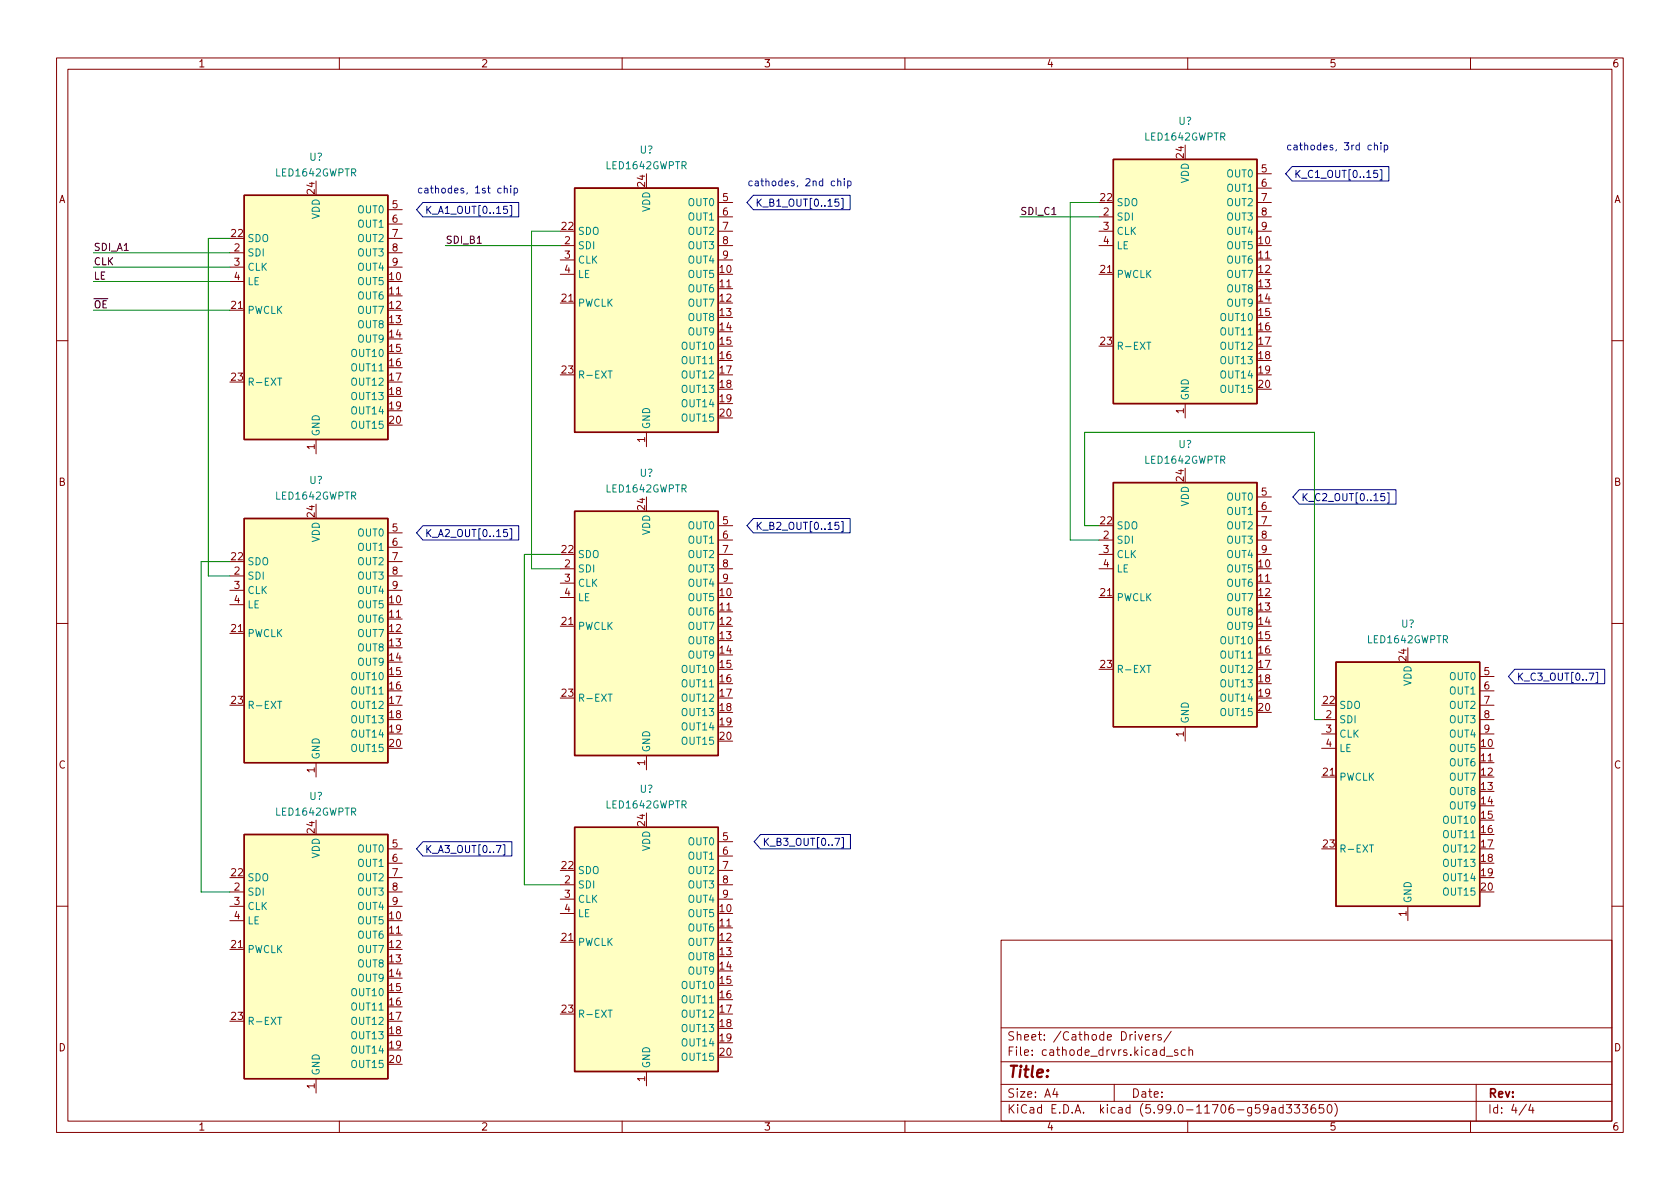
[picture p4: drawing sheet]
<svg xmlns="http://www.w3.org/2000/svg" width="297mm" height="210mm" viewBox="0 0 297 210" stroke-linecap="round" stroke-linejoin="round" font-family="sans-serif">
<g fill="none" stroke="#840000" stroke-width=".18">
<path d="M10 10.2h277v190.1h-277zM12 12.2h273v186.1h-273zM60 10.2v2M110 10.2v2M160 10.2v2M210 10.2v2M260 10.2v2M68.6 37.1h2.5M68.6 39.6h2.5M127 35.8h2.5M127 38.3h2.5M194.3 38.3h2.5"/>
<path d="M222.2 35.8h2.6M222.2 38.3h2.6M222.2 30.7h2.6M222.2 33.3h2.6M40.6 44.7h2.6M40.6 54.9h2.6M40.6 47.2h2.6M40.6 49.8h2.6M68.6 52.3h2.5M68.6 44.7h2.5M68.6 47.2h2.5M68.6 42.2h2.5"/>
<path d="M99.1 43.4h2.5M99.1 53.6h2.5M99.1 46h2.5M99.1 48.5h2.5M127 51h2.5M127 43.4h2.5M127 46h2.5M127 40.9h2.5M194.3 43.4h2.5M194.3 48.5h2.5M194.3 40.9h2.5M222.2 46h2.6"/>
<path d="M222.2 40.9h2.6M10 60.2h2M55.9 77.7v2.6M114.3 76.4v2.6M209.5 71.4v2.5M285 60.2h2M68.6 94.2h2.5M68.6 96.8h2.5M68.6 99.3h2.5M127 95.5h2.5M127 98h2.5M127 93h2.5"/>
<path d="M194.3 95.5h2.5M194.3 98h2.5M222.2 95.5h2.6M222.2 98h2.6M222.2 87.9h2.6M222.2 90.4h2.6M222.2 93h2.6M10 110.2h2M40.6 101.8h2.6M40.6 112h2.6M40.6 104.4h2.6M40.6 106.9h2.6"/>
<path d="M68.6 109.5h2.5M68.6 101.8h2.5M68.6 104.4h2.5M99.1 103.1h2.5M99.1 105.7h2.5M99.1 100.6h2.5M99.1 110.7h2.5M127 103.1h2.5M127 100.6h2.5M127 108.2h2.5M194.3 105.7h2.5M194.3 100.6h2.5"/>
<path d="M222.2 103.1h2.6M261.6 119.6h2.6M285 110.2h2M55.9 134.9v2.5M114.3 133.6v2.5M209.5 128.5v2.6M233.7 127.2h2.5M233.7 137.4h2.5M233.7 129.8h2.5M233.7 132.3h2.5M261.6 134.9h2.6M261.6 127.2h2.6"/>
<path d="M261.6 129.8h2.6M261.6 122.2h2.6M261.6 124.7h2.6M40.6 157.7h2.6M68.6 157.7h2.5M68.6 150.1h2.5M68.6 152.6h2.5M68.6 155.2h2.5M99.1 156.5h2.5M99.1 159h2.5M127 156.5h2.5M127 159h2.5"/>
<path d="M127 148.8h2.5M127 151.4h2.5M127 153.9h2.5M10 160.2h2M40.6 167.9h2.6M40.6 160.3h2.6M40.6 162.8h2.6M68.6 165.3h2.5M68.6 160.3h2.5M99.1 166.6h2.5M99.1 161.5h2.5M127 164.1h2.5"/>
<path d="M177 166.3h108v32h-108zM248.9 160.3v2.5M285 160.2h2M55.9 190.7v2.6M60 198.3v2M110 198.3v2M114.3 189.5v2.5M160 198.3v2M177 194.8h108M177 191.8h108M177 187.8h108M177 181.8h108"/>
<path d="M186.5 192.5l-.4 1h1M186.9 193v1M197 191.8v3M201.3 182.9l.3 1 .4-1M202.5 183.4l.7-.1-.1-.3-.4-.1-.2 .2 .1 .8h.5M203.9 182.9v1M204.3 182.9l-.3 .1-.1 .2M205.3 183l-.4-.1-.2 .2 .1 .3 .5 .1v.4h-.6M206.2 186.8h1.2M207.1 182.4l-1.3 1.9M208.2 185.7l-.3-.1-.3 .2 .1 .3 .5 .1v.4h-.6M209.6 185.7l-.5-.1-.2 .3v.4l.1 .3h.6"/>
<path d="M210 198.3v2M210.2 185.8l.2-.2 .4 .1 .1 .9M210.2 185.1v1.5M224.9 195.9h.5l.1 .9M225.5 196.2l-.5 .1a.29 .29 0 0 0-.2 .2 .29 .29 0 0 0 .2 .3h.5M226.9 195.9l-.5-.1-.3 .3v.4l.2 .3h.6M226.9 195.3v1.5M227.4 195.3h1l-.5 .6 .4 .1v.7l-.2 .1h-.5l-.2-.1M228.9 195.3h.9l-.5 .6 .4 .1v.7l-.2 .1h-.4l-.2-.1M230.3 195.3h.9l-.5 .6 .4 .1v.7l-.2 .1h-.4l-.2-.1M232.5 195.3a.59 .59 0 0 0-.7 .7v.5l.1 .3h.5l.2-.1v-.5l-.1-.2-.4-.1-.3 .3M234 195.3h-.7l-.1 .7 .2-.1 .5 .1 .2 .2-.1 .5-.2 .1-.6-.1"/>
<path d="M234.8 195.5l.2-.2a.81 .81 0 0 1 .6 .7 .81 .81 0 0 1-.3 .8h-.2a.81 .81 0 0 1-.3-1.3zM236 195.1a1.72 1.72 0 0 1 0 2.3M260 198.3v2M261 191.8v6.5M269.9 195.3l-1.3 1.9M270.6 195.3l-.3 1h.9M271 195.8v1"/>
</g>
<g fill="#ffffc2" stroke="#ffffc2" stroke-width=".18">
<path d="M101.6 33.3h25.4v43.1h-25.4z"/>
<path d="M196.8 85.3h25.4v43.2h-25.4z"/>
<path d="M101.6 90.4h25.4v43.2h-25.4z"/>
<path d="M236.2 117.1h25.4v43.2h-25.4z"/>
<path d="M43.2 91.7h25.4v43.2h-25.4z"/>
<path d="M43.2 147.6h25.4v43.1h-25.4z"/>
<path d="M101.6 146.3h25.4v43.2h-25.4z"/>
<path d="M43.2 34.5h25.4v43.2h-25.4z"/>
<path d="M196.8 28.2h25.4v43.2h-25.4z"/>
</g>
<path d="M43.2 34.5h25.4v43.2h-25.4zM101.6 33.3h25.4v43.1h-25.4zM196.8 28.2h25.4v43.2h-25.4zM43.2 91.7h25.4v43.2h-25.4zM101.6 90.4h25.4v43.2h-25.4zM196.8 85.3h25.4v43.2h-25.4zM236.2 117.1h25.4v43.2h-25.4zM43.2 147.6h25.4v43.1h-25.4zM101.6 146.3h25.4v43.2h-25.4z" fill="none" stroke="#840000" stroke-width=".25"/>
<path d="M49.1 66.9h.7M107.5 65.6h.7M202.8 60.5h.7M202.8 117.7h.7M49.1 124h.7M107.5 122.7h.7M242.1 149.4h.8M49.1 179.9h.7M107.5 178.6h.7" fill="none" stroke="#008484" stroke-width=".18"/>
<g fill="none" stroke="#000084" stroke-width=".18">
<path d="M74.8 35.8h16.9v2.5h-16.9l-1.1-1.2zM89.7 36.5h-.6l-.1 .6 .2-.1h.4l.1 .2v.4l-.2 .1-.5-.1M90.2 36.4h.3v1.8h-.3M133.2 34.5h17.1v2.6h-17.1l-1.1-1.3zM148.3 35.2h-.6l-.1 .6 .2-.1h.4l.1 .2v.5l-.2 .1-.5-.1M148.8 35.1h.3v1.8h-.3M228.4 29.5h17.2v2.5h-17.2l-1.1-1.3zM243.5 30.1h-.6v.6l.1-.1 .5 .1 .1 .1-.1 .5-.2 .1-.4-.1M244 30h.3v1.8h-.3M74.8 93h16.9v2.5h-16.9l-1.1-1.3zM89.7 93.6h-.6l-.1 .6 .2-.1 .4 .1 .1 .1v.5l-.2 .1-.5-.1M90.2 93.5h.3v1.8h-.3"/>
<path d="M133.2 91.7h17.1v2.5h-17.1l-1.1-1.2zM148.3 92.4h-.6l-.1 .6 .2-.2 .4 .1 .1 .2v.4l-.2 .1-.5-.1M148.8 92.2h.3v1.8h-.3M229.7 86.6h17.1v2.5h-17.1l-1.1-1.2zM244.8 87.3h-.6l-.1 .6 .2-.1h.4l.2 .2-.1 .4-.2 .1-.5-.1M245.3 87.2h.3v1.8h-.3M267.8 118.4h15.9v2.5h-15.9l-1.1-1.3zM281 119h.8l-.5 1.3M282.2 118.9h.3v1.8h-.3M74.8 148.8h15.7v2.6h-15.7l-1.1-1.3zM87.7 149.5h.9l-.6 1.3M89 149.4h.3v1.8h-.3"/>
<path d="M134.5 147.6h15.9v2.5h-15.9l-1.2-1.3zM147.6 148.2h.9l-.6 1.3M148.8 148.1h.3v1.8h-.3"/>
</g>
<g fill="none" stroke="#0000c2" stroke-width=".18">
<path d="M88.6 33.3h-.3l-.3 .2 .1 .6h.5M89.2 33.4l.1-.1h.3l.1 .8M89.2 32.9v1.2M90.3 32.9v.1M90.3 33.3v.8M90.9 33.3h.4l.2 .2-.1 .6h-.5M90.9 33.3v1.3M147.6 32.1l-.4-.1-.2 .3 .1 .5h.5M148.1 32.1l.2-.1 .3 .1 .1 .8M148.1 31.6v1.3M149.3 31.6v.1M149.3 32v.9"/>
<path d="M149.9 32.1l.3-.1 .3 .3-.1 .5h-.5M149.9 32v1.3M242.5 25.7h-.4l-.2 .2 .1 .5h.5M243 25.8l.2-.1h.3l.1 .8M243 25.2v1.3M244.2 25.2v.2M244.2 25.7v.8M244.8 25.7h.3l.3 .2-.2 .5h-.4M244.8 25.7v1.2"/>
</g>
<path d="M180.3 38.3h14M194.3 35.8h-5.1v59.7h5.1M16.5 49.8h24.1M16.5 54.9h24.1M16.5 47.2h24.1M16.5 44.7h24.1M40.6 42.2h-3.8v59.6h3.8M78.7 43.4h20.4M99.1 40.9h-5.1v59.7h5.1M40.6 99.3h-5v58.4h5M99.1 98h-6.4v58.5h6.4M194.3 93h-2.5v-16.6h40.6v50.8h1.3" fill="none" stroke="#008400" stroke-width=".18"/>
<text font-size="2.8" fill="#840000" x="178" y="190.6">Title:</text>
<g font-size="2.1" fill="#840000">
<text x="178" y="184">Sheet: /Cathode Drivers/</text>
<text x="178" y="186.7">File: cathode_drvrs.kicad_sch</text>
<text x="178" y="196.9">KiCad E.D.A. kicad (5.99.0-11706-g59ad333650)</text>
<text x="178" y="194.1">Size: A4</text>
<text x="200" y="194.1">Date:</text>
<text x="263" y="194.1">Rev:</text>
<text x="263" y="196.9">Id: 4/4</text>
</g>
<g font-size="1.8" fill="#840000">
<text x="35" y="11.9">1</text>
<text x="85" y="11.9">2</text>
<text x="135" y="11.9">3</text>
<text x="185" y="11.9">4</text>
<text x="235" y="11.9">5</text>
<text x="285" y="11.9">6</text>
<text x="209.3" y="27.9" transform="rotate(-90 209.3 27.9)">24</text>
<text x="10.3" y="35.9">A</text>
<text x="55.6" y="34.3" transform="rotate(-90 55.6 34.3)">24</text>
<text x="114" y="33" transform="rotate(-90 114 33)">24</text>
<text x="127.8" y="35.6">5</text>
<text x="194.6" y="35.6">22</text>
<text x="223" y="30.5">5</text>
<text x="223" y="33">6</text>
<text x="223" y="35.6">7</text>
<text x="285.3" y="35.9">A</text>
<text x="40.9" y="41.9">22</text>
<text x="69.4" y="36.8">5</text>
<text x="69.4" y="39.4">6</text>
<text x="69.4" y="41.9">7</text>
<text x="99.3" y="40.6">22</text>
<text x="127.8" y="38.1">6</text>
<text x="127.8" y="40.6">7</text>
<text x="195.1" y="38.1">2</text>
<text x="195.1" y="40.6">3</text>
<text x="223" y="38.1">8</text>
<text x="223" y="40.6">9</text>
<text x="41.4" y="44.4">2</text>
<text x="41.4" y="47">3</text>
<text x="69.4" y="44.4">8</text>
<text x="69.4" y="47">9</text>
<text x="99.8" y="43.2">2</text>
<text x="99.8" y="45.7">3</text>
<text x="127.8" y="43.2">8</text>
<text x="127.8" y="45.7">9</text>
<text x="195.1" y="43.2">4</text>
<text x="222.5" y="43.2">10</text>
<text x="222.5" y="45.7">11</text>
<text x="41.4" y="49.5">4</text>
<text x="68.9" y="49.5">10</text>
<text x="68.9" y="52.1">11</text>
<text x="99.3" y="53.3">21</text>
<text x="99.8" y="48.3">4</text>
<text x="127.3" y="48.3">10</text>
<text x="127.3" y="50.8">11</text>
<text x="127.3" y="53.3">12</text>
<text x="194.6" y="48.3">21</text>
<text x="222.5" y="48.3">12</text>
<text x="222.5" y="50.8">13</text>
<text x="222.5" y="53.3">14</text>
<text x="40.9" y="54.6">21</text>
<text x="68.9" y="54.6">12</text>
<text x="68.9" y="57.1">13</text>
<text x="68.9" y="59.7">14</text>
<text x="127.3" y="55.9">13</text>
<text x="127.3" y="58.4">14</text>
<text x="222.5" y="55.9">15</text>
<text x="222.5" y="58.4">16</text>
<text x="68.9" y="62.2">15</text>
<text x="68.9" y="64.8">16</text>
<text x="127.3" y="61">15</text>
<text x="127.3" y="63.5">16</text>
<text x="194.6" y="61">23</text>
<text x="222.5" y="61">17</text>
<text x="222.5" y="63.5">18</text>
<text x="40.9" y="67.3">23</text>
<text x="68.9" y="67.3">17</text>
<text x="68.9" y="69.8">18</text>
<text x="99.3" y="66">23</text>
<text x="127.3" y="66">17</text>
<text x="127.3" y="68.6">18</text>
<text x="127.3" y="71.1">19</text>
<text x="222.5" y="66">19</text>
<text x="222.5" y="68.6">20</text>
<text x="68.9" y="72.4">19</text>
<text x="68.9" y="74.9">20</text>
<text x="127.3" y="73.7">20</text>
<text x="209.3" y="73.1" transform="rotate(-90 209.3 73.1)">1</text>
<text x="55.6" y="79.5" transform="rotate(-90 55.6 79.5)">1</text>
<text x="114" y="78.2" transform="rotate(-90 114 78.2)">1</text>
<text x="10.3" y="85.9">B</text>
<text x="209.3" y="85.1" transform="rotate(-90 209.3 85.1)">24</text>
<text x="223" y="87.6">5</text>
<text x="285.3" y="85.9">B</text>
<text x="55.6" y="91.4" transform="rotate(-90 55.6 91.4)">24</text>
<text x="69.4" y="94">5</text>
<text x="114" y="90.1" transform="rotate(-90 114 90.1)">24</text>
<text x="127.8" y="92.7">5</text>
<text x="127.8" y="95.2">6</text>
<text x="194.6" y="92.7">22</text>
<text x="195.1" y="95.2">2</text>
<text x="223" y="90.2">6</text>
<text x="223" y="92.7">7</text>
<text x="223" y="95.2">8</text>
<text x="40.9" y="99.1">22</text>
<text x="41.4" y="101.6">2</text>
<text x="69.4" y="96.5">6</text>
<text x="69.4" y="99.1">7</text>
<text x="69.4" y="101.6">8</text>
<text x="99.3" y="97.8">22</text>
<text x="99.8" y="100.3">2</text>
<text x="127.8" y="97.8">7</text>
<text x="127.8" y="100.3">8</text>
<text x="195.1" y="97.8">3</text>
<text x="195.1" y="100.3">4</text>
<text x="222.5" y="100.3">10</text>
<text x="223" y="97.8">9</text>
<text x="41.4" y="104.1">3</text>
<text x="41.4" y="106.7">4</text>
<text x="68.9" y="106.7">10</text>
<text x="69.4" y="104.1">9</text>
<text x="99.8" y="102.9">3</text>
<text x="99.8" y="105.4">4</text>
<text x="127.3" y="105.4">10</text>
<text x="127.3" y="107.9">11</text>
<text x="127.8" y="102.9">9</text>
<text x="194.6" y="105.4">21</text>
<text x="222.5" y="102.9">11</text>
<text x="222.5" y="105.4">12</text>
<text x="222.5" y="107.9">13</text>
<text x="40.9" y="111.8">21</text>
<text x="68.9" y="109.2">11</text>
<text x="68.9" y="111.8">12</text>
<text x="99.3" y="110.5">21</text>
<text x="127.3" y="110.5">12</text>
<text x="127.3" y="113">13</text>
<text x="222.5" y="110.5">14</text>
<text x="222.5" y="113">15</text>
<text x="68.9" y="114.3">13</text>
<text x="68.9" y="116.8">14</text>
<text x="68.9" y="119.4">15</text>
<text x="127.3" y="115.6">14</text>
<text x="127.3" y="118.1">15</text>
<text x="194.6" y="118.1">23</text>
<text x="222.5" y="115.6">16</text>
<text x="222.5" y="118.1">17</text>
<text x="248.7" y="116.8" transform="rotate(-90 248.7 116.8)">24</text>
<text x="262.4" y="119.4">5</text>
<text x="40.9" y="124.5">23</text>
<text x="68.9" y="121.9">16</text>
<text x="68.9" y="124.5">17</text>
<text x="99.3" y="123.2">23</text>
<text x="127.3" y="120.6">16</text>
<text x="127.3" y="123.2">17</text>
<text x="127.3" y="125.7">18</text>
<text x="222.5" y="120.6">18</text>
<text x="222.5" y="123.2">19</text>
<text x="222.5" y="125.7">20</text>
<text x="234" y="124.5">22</text>
<text x="262.4" y="121.9">6</text>
<text x="262.4" y="124.5">7</text>
<text x="68.9" y="127">18</text>
<text x="68.9" y="129.5">19</text>
<text x="127.3" y="128.3">19</text>
<text x="127.3" y="130.8">20</text>
<text x="209.3" y="130.3" transform="rotate(-90 209.3 130.3)">1</text>
<text x="234.5" y="127">2</text>
<text x="234.5" y="129.5">3</text>
<text x="262.4" y="127">8</text>
<text x="262.4" y="129.5">9</text>
<text x="10.3" y="135.9">C</text>
<text x="55.6" y="136.6" transform="rotate(-90 55.6 136.6)">1</text>
<text x="68.9" y="132.1">20</text>
<text x="114" y="135.4" transform="rotate(-90 114 135.4)">1</text>
<text x="234" y="137.2">21</text>
<text x="234.5" y="132.1">4</text>
<text x="261.9" y="132.1">10</text>
<text x="261.9" y="134.6">11</text>
<text x="261.9" y="137.2">12</text>
<text x="285.3" y="135.9">C</text>
<text x="261.9" y="139.7">13</text>
<text x="261.9" y="142.2">14</text>
<text x="55.6" y="147.3" transform="rotate(-90 55.6 147.3)">24</text>
<text x="69.4" y="149.9">5</text>
<text x="114" y="146" transform="rotate(-90 114 146)">24</text>
<text x="127.8" y="148.6">5</text>
<text x="234" y="149.9">23</text>
<text x="261.9" y="144.8">15</text>
<text x="261.9" y="147.3">16</text>
<text x="261.9" y="149.9">17</text>
<text x="40.9" y="154.9">22</text>
<text x="69.4" y="152.4">6</text>
<text x="69.4" y="154.9">7</text>
<text x="99.3" y="153.7">22</text>
<text x="127.8" y="151.1">6</text>
<text x="127.8" y="153.7">7</text>
<text x="261.9" y="152.4">18</text>
<text x="261.9" y="154.9">19</text>
<text x="41.4" y="157.5">2</text>
<text x="41.4" y="160">3</text>
<text x="69.4" y="157.5">8</text>
<text x="69.4" y="160">9</text>
<text x="99.8" y="156.2">2</text>
<text x="99.8" y="158.7">3</text>
<text x="99.8" y="161.3">4</text>
<text x="127.3" y="161.3">10</text>
<text x="127.8" y="156.2">8</text>
<text x="127.8" y="158.7">9</text>
<text x="261.9" y="157.5">20</text>
<text x="40.9" y="167.6">21</text>
<text x="41.4" y="162.6">4</text>
<text x="68.9" y="162.6">10</text>
<text x="68.9" y="165.1">11</text>
<text x="68.9" y="167.6">12</text>
<text x="99.3" y="166.4">21</text>
<text x="127.3" y="163.8">11</text>
<text x="127.3" y="166.4">12</text>
<text x="248.7" y="162" transform="rotate(-90 248.7 162)">1</text>
<text x="68.9" y="170.2">13</text>
<text x="68.9" y="172.7">14</text>
<text x="127.3" y="168.9">13</text>
<text x="127.3" y="171.4">14</text>
<text x="127.3" y="174">15</text>
<text x="68.9" y="175.3">15</text>
<text x="68.9" y="177.8">16</text>
<text x="99.3" y="179.1">23</text>
<text x="127.3" y="176.5">16</text>
<text x="127.3" y="179.1">17</text>
<text x="10.3" y="185.9">D</text>
<text x="40.9" y="180.3">23</text>
<text x="68.9" y="180.3">17</text>
<text x="68.9" y="182.9">18</text>
<text x="68.9" y="185.4">19</text>
<text x="127.3" y="181.6">18</text>
<text x="127.3" y="184.1">19</text>
<text x="285.3" y="185.9">D</text>
<text x="68.9" y="188">20</text>
<text x="114" y="191.2" transform="rotate(-90 114 191.2)">1</text>
<text x="127.3" y="186.7">20</text>
<text x="55.6" y="192.5" transform="rotate(-90 55.6 192.5)">1</text>
<text x="35" y="199.9">1</text>
<text x="85" y="199.9">2</text>
<text x="135" y="199.9">3</text>
<text x="185" y="199.9">4</text>
<text x="235" y="199.9">5</text>
<text x="285" y="199.9">6</text>
</g>
<g font-size="1.8" fill="#008484">
<text x="208.4" y="22.1">U?</text>
<text x="54.7" y="28.4">U?</text>
<text x="107.3" y="29.9">LED1642GWPTR</text>
<text x="113.1" y="27.1">U?</text>
<text x="202.5" y="24.8">LED1642GWPTR</text>
<text x="48.9" y="31.2">LED1642GWPTR</text>
<text x="210.2" y="32.4" transform="rotate(-90 210.2 32.4)">VDD</text>
<text x="217" y="31.4">OUT0</text>
<text x="217" y="33.9">OUT1</text>
<text x="56.5" y="38.8" transform="rotate(-90 56.5 38.8)">VDD</text>
<text x="63.4" y="37.7">OUT0</text>
<text x="63.4" y="40.3">OUT1</text>
<text x="102.1" y="41.5">SDO</text>
<text x="114.9" y="37.5" transform="rotate(-90 114.9 37.5)">VDD</text>
<text x="121.8" y="36.4">OUT0</text>
<text x="121.8" y="39">OUT1</text>
<text x="121.8" y="41.5">OUT2</text>
<text x="197.4" y="39">SDI</text>
<text x="197.4" y="36.4">SDO</text>
<text x="197.4" y="41.5">CLK</text>
<text x="217" y="36.4">OUT2</text>
<text x="217" y="39">OUT3</text>
<text x="217" y="41.5">OUT4</text>
<text x="43.7" y="45.3">SDI</text>
<text x="43.7" y="42.8">SDO</text>
<text x="43.7" y="47.9">CLK</text>
<text x="63.4" y="42.8">OUT2</text>
<text x="63.4" y="45.3">OUT3</text>
<text x="63.4" y="47.9">OUT4</text>
<text x="102.1" y="44.1">SDI</text>
<text x="102.1" y="46.6">CLK</text>
<text x="121.8" y="44.1">OUT3</text>
<text x="121.8" y="46.6">OUT4</text>
<text x="197.4" y="44.1">LE</text>
<text x="217" y="44.1">OUT5</text>
<text x="217" y="46.6">OUT6</text>
<text x="43.7" y="50.4">LE</text>
<text x="63.4" y="50.4">OUT5</text>
<text x="63.4" y="53">OUT6</text>
<text x="102.1" y="49.1">LE</text>
<text x="121.8" y="49.1">OUT5</text>
<text x="121.8" y="51.7">OUT6</text>
<text x="197.4" y="49.1">PWCLK</text>
<text x="217" y="49.1">OUT7</text>
<text x="217" y="51.7">OUT8</text>
<text x="43.7" y="55.5">PWCLK</text>
<text x="63.4" y="55.5">OUT7</text>
<text x="63.4" y="58">OUT8</text>
<text x="102.1" y="54.2">PWCLK</text>
<text x="121.8" y="54.2">OUT7</text>
<text x="121.8" y="56.8">OUT8</text>
<text x="121.8" y="59.3">OUT9</text>
<text x="216" y="56.8">OUT10</text>
<text x="216" y="59.3">OUT11</text>
<text x="217" y="54.2">OUT9</text>
<text x="62.4" y="63.1">OUT10</text>
<text x="62.4" y="65.7">OUT11</text>
<text x="63.4" y="60.6">OUT9</text>
<text x="120.8" y="61.8">OUT10</text>
<text x="120.8" y="64.4">OUT11</text>
<text x="197.4" y="61.8">R-EXT</text>
<text x="216" y="61.8">OUT12</text>
<text x="216" y="64.4">OUT13</text>
<text x="43.7" y="68.2">R-EXT</text>
<text x="62.4" y="68.2">OUT12</text>
<text x="62.4" y="70.7">OUT13</text>
<text x="102.1" y="66.9">R-EXT</text>
<text x="120.8" y="66.9">OUT12</text>
<text x="120.8" y="69.5">OUT13</text>
<text x="210.2" y="70.9" transform="rotate(-90 210.2 70.9)">GND</text>
<text x="216" y="66.9">OUT14</text>
<text x="216" y="69.5">OUT15</text>
<text x="56.5" y="77.2" transform="rotate(-90 56.5 77.2)">GND</text>
<text x="62.4" y="73.3">OUT14</text>
<text x="62.4" y="75.8">OUT15</text>
<text x="114.9" y="75.9" transform="rotate(-90 114.9 75.9)">GND</text>
<text x="120.8" y="72">OUT14</text>
<text x="120.8" y="74.5">OUT15</text>
<text x="202.5" y="82">LED1642GWPTR</text>
<text x="208.4" y="79.2">U?</text>
<text x="48.9" y="88.3">LED1642GWPTR</text>
<text x="54.7" y="85.6">U?</text>
<text x="107.3" y="87.1">LED1642GWPTR</text>
<text x="113.1" y="84.3">U?</text>
<text x="210.2" y="89.6" transform="rotate(-90 210.2 89.6)">VDD</text>
<text x="217" y="88.5">OUT0</text>
<text x="56.5" y="95.9" transform="rotate(-90 56.5 95.9)">VDD</text>
<text x="63.4" y="94.9">OUT0</text>
<text x="114.9" y="94.7" transform="rotate(-90 114.9 94.7)">VDD</text>
<text x="121.8" y="93.6">OUT0</text>
<text x="197.4" y="93.6">SDO</text>
<text x="217" y="91.1">OUT1</text>
<text x="217" y="93.6">OUT2</text>
<text x="43.7" y="99.9">SDO</text>
<text x="63.4" y="97.4">OUT1</text>
<text x="63.4" y="99.9">OUT2</text>
<text x="102.1" y="101.2">SDI</text>
<text x="102.1" y="98.7">SDO</text>
<text x="121.8" y="96.1">OUT1</text>
<text x="121.8" y="98.7">OUT2</text>
<text x="121.8" y="101.2">OUT3</text>
<text x="197.4" y="96.1">SDI</text>
<text x="197.4" y="98.7">CLK</text>
<text x="197.4" y="101.2">LE</text>
<text x="217" y="101.2">OUT5</text>
<text x="217" y="96.1">OUT3</text>
<text x="217" y="98.7">OUT4</text>
<text x="43.7" y="102.5">SDI</text>
<text x="43.7" y="105">CLK</text>
<text x="43.7" y="107.6">LE</text>
<text x="63.4" y="107.6">OUT5</text>
<text x="63.4" y="102.5">OUT3</text>
<text x="63.4" y="105">OUT4</text>
<text x="102.1" y="103.8">CLK</text>
<text x="102.1" y="106.3">LE</text>
<text x="121.8" y="106.3">OUT5</text>
<text x="121.8" y="103.8">OUT4</text>
<text x="197.4" y="106.3">PWCLK</text>
<text x="217" y="103.8">OUT6</text>
<text x="217" y="106.3">OUT7</text>
<text x="43.7" y="112.6">PWCLK</text>
<text x="63.4" y="110.1">OUT6</text>
<text x="63.4" y="112.6">OUT7</text>
<text x="102.1" y="111.4">PWCLK</text>
<text x="121.8" y="108.8">OUT6</text>
<text x="121.8" y="111.4">OUT7</text>
<text x="121.8" y="113.9">OUT8</text>
<text x="216" y="113.9">OUT10</text>
<text x="217" y="108.8">OUT8</text>
<text x="217" y="111.4">OUT9</text>
<text x="241.9" y="113.7">LED1642GWPTR</text>
<text x="247.7" y="111">U?</text>
<text x="63.4" y="115.2">OUT8</text>
<text x="63.4" y="117.7">OUT9</text>
<text x="120.8" y="119">OUT10</text>
<text x="121.8" y="116.5">OUT9</text>
<text x="197.4" y="119">R-EXT</text>
<text x="216" y="116.5">OUT11</text>
<text x="216" y="119">OUT12</text>
<text x="43.7" y="125.3">R-EXT</text>
<text x="62.4" y="120.3">OUT10</text>
<text x="62.4" y="122.8">OUT11</text>
<text x="62.4" y="125.3">OUT12</text>
<text x="102.1" y="124.1">R-EXT</text>
<text x="120.8" y="121.5">OUT11</text>
<text x="120.8" y="124.1">OUT12</text>
<text x="216" y="121.5">OUT13</text>
<text x="216" y="124.1">OUT14</text>
<text x="236.7" y="125.3">SDO</text>
<text x="249.6" y="121.3" transform="rotate(-90 249.6 121.3)">VDD</text>
<text x="256.4" y="120.3">OUT0</text>
<text x="256.4" y="122.8">OUT1</text>
<text x="256.4" y="125.3">OUT2</text>
<text x="62.4" y="127.9">OUT13</text>
<text x="62.4" y="130.4">OUT14</text>
<text x="120.8" y="126.6">OUT13</text>
<text x="120.8" y="129.2">OUT14</text>
<text x="120.8" y="131.7">OUT15</text>
<text x="210.2" y="128" transform="rotate(-90 210.2 128)">GND</text>
<text x="216" y="126.6">OUT15</text>
<text x="236.7" y="127.9">SDI</text>
<text x="236.7" y="130.4">CLK</text>
<text x="256.4" y="127.9">OUT3</text>
<text x="256.4" y="130.4">OUT4</text>
<text x="56.5" y="134.4" transform="rotate(-90 56.5 134.4)">GND</text>
<text x="62.4" y="133">OUT15</text>
<text x="114.9" y="133.1" transform="rotate(-90 114.9 133.1)">GND</text>
<text x="236.7" y="133">LE</text>
<text x="256.4" y="133">OUT5</text>
<text x="256.4" y="135.5">OUT6</text>
<text x="54.7" y="141.4">U?</text>
<text x="107.3" y="142.9">LED1642GWPTR</text>
<text x="113.1" y="140.2">U?</text>
<text x="236.7" y="138">PWCLK</text>
<text x="256.4" y="138">OUT7</text>
<text x="256.4" y="140.6">OUT8</text>
<text x="256.4" y="143.1">OUT9</text>
<text x="48.9" y="144.2">LED1642GWPTR</text>
<text x="121.8" y="149.5">OUT0</text>
<text x="255.4" y="145.7">OUT10</text>
<text x="255.4" y="148.2">OUT11</text>
<text x="43.7" y="155.8">SDO</text>
<text x="56.5" y="151.8" transform="rotate(-90 56.5 151.8)">VDD</text>
<text x="63.4" y="150.7">OUT0</text>
<text x="63.4" y="153.3">OUT1</text>
<text x="63.4" y="155.8">OUT2</text>
<text x="102.1" y="154.6">SDO</text>
<text x="114.9" y="150.5" transform="rotate(-90 114.9 150.5)">VDD</text>
<text x="121.8" y="152">OUT1</text>
<text x="121.8" y="154.6">OUT2</text>
<text x="236.7" y="150.7">R-EXT</text>
<text x="255.4" y="150.7">OUT12</text>
<text x="255.4" y="153.3">OUT13</text>
<text x="255.4" y="155.8">OUT14</text>
<text x="43.7" y="158.4">SDI</text>
<text x="43.7" y="160.9">CLK</text>
<text x="63.4" y="158.4">OUT3</text>
<text x="63.4" y="160.9">OUT4</text>
<text x="102.1" y="157.1">SDI</text>
<text x="102.1" y="159.6">CLK</text>
<text x="121.8" y="157.1">OUT3</text>
<text x="121.8" y="159.6">OUT4</text>
<text x="249.6" y="159.8" transform="rotate(-90 249.6 159.8)">GND</text>
<text x="255.4" y="158.4">OUT15</text>
<text x="43.7" y="163.4">LE</text>
<text x="63.4" y="163.4">OUT5</text>
<text x="63.4" y="166">OUT6</text>
<text x="102.1" y="167.3">PWCLK</text>
<text x="102.1" y="162.2">LE</text>
<text x="121.8" y="162.2">OUT5</text>
<text x="121.8" y="164.7">OUT6</text>
<text x="121.8" y="167.3">OUT7</text>
<text x="43.7" y="168.5">PWCLK</text>
<text x="63.4" y="168.5">OUT7</text>
<text x="63.4" y="171.1">OUT8</text>
<text x="63.4" y="173.6">OUT9</text>
<text x="121.8" y="169.8">OUT8</text>
<text x="121.8" y="172.3">OUT9</text>
<text x="62.4" y="176.1">OUT10</text>
<text x="62.4" y="178.7">OUT11</text>
<text x="102.1" y="180">R-EXT</text>
<text x="120.8" y="174.9">OUT10</text>
<text x="120.8" y="177.4">OUT11</text>
<text x="120.8" y="180">OUT12</text>
<text x="43.7" y="181.2">R-EXT</text>
<text x="62.4" y="181.2">OUT12</text>
<text x="62.4" y="183.8">OUT13</text>
<text x="120.8" y="182.5">OUT13</text>
<text x="120.8" y="185">OUT14</text>
<text x="56.5" y="190.2" transform="rotate(-90 56.5 190.2)">GND</text>
<text x="62.4" y="186.3">OUT14</text>
<text x="62.4" y="188.8">OUT15</text>
<text x="114.9" y="189" transform="rotate(-90 114.9 189)">GND</text>
<text x="120.8" y="187.6">OUT15</text>
</g>
<g font-size="1.8" fill="#0000c2">
<text x="227.3" y="26.6">cathodes, 3rd chip</text>
<text x="73.7" y="34.2">cathodes, 1st chip</text>
<text x="132.1" y="32.9">cathodes, 2nd chip</text>
</g>
<g font-size="1.8" fill="#000084">
<text x="228.8" y="31.5">K_C1_OUT[0..15]</text>
<text x="75.1" y="37.8">K_A1_OUT[0..15]</text>
<text x="133.5" y="36.5">K_B1_OUT[0..15]</text>
<text x="230" y="88.6">K_C2_OUT[0..15]</text>
<text x="75.1" y="95">K_A2_OUT[0..15]</text>
<text x="133.5" y="93.7">K_B2_OUT[0..15]</text>
<text x="268.1" y="120.4">K_C3_OUT[0..7]</text>
<text x="134.8" y="149.6">K_B3_OUT[0..7]</text>
<text x="75.1" y="150.8">K_A3_OUT[0..7]</text>
</g>
<g font-size="1.8">
<text x="180.3" y="38">SDI_C1</text>
<text x="16.5" y="46.9">CLK</text>
<text x="16.5" y="44.3">SDI_A1</text>
<text x="78.7" y="43.1">SDI_B1</text>
<text x="16.5" y="49.4">LE</text>
<text x="16.5" y="54.5">~{OE}</text>
</g>
</svg>
